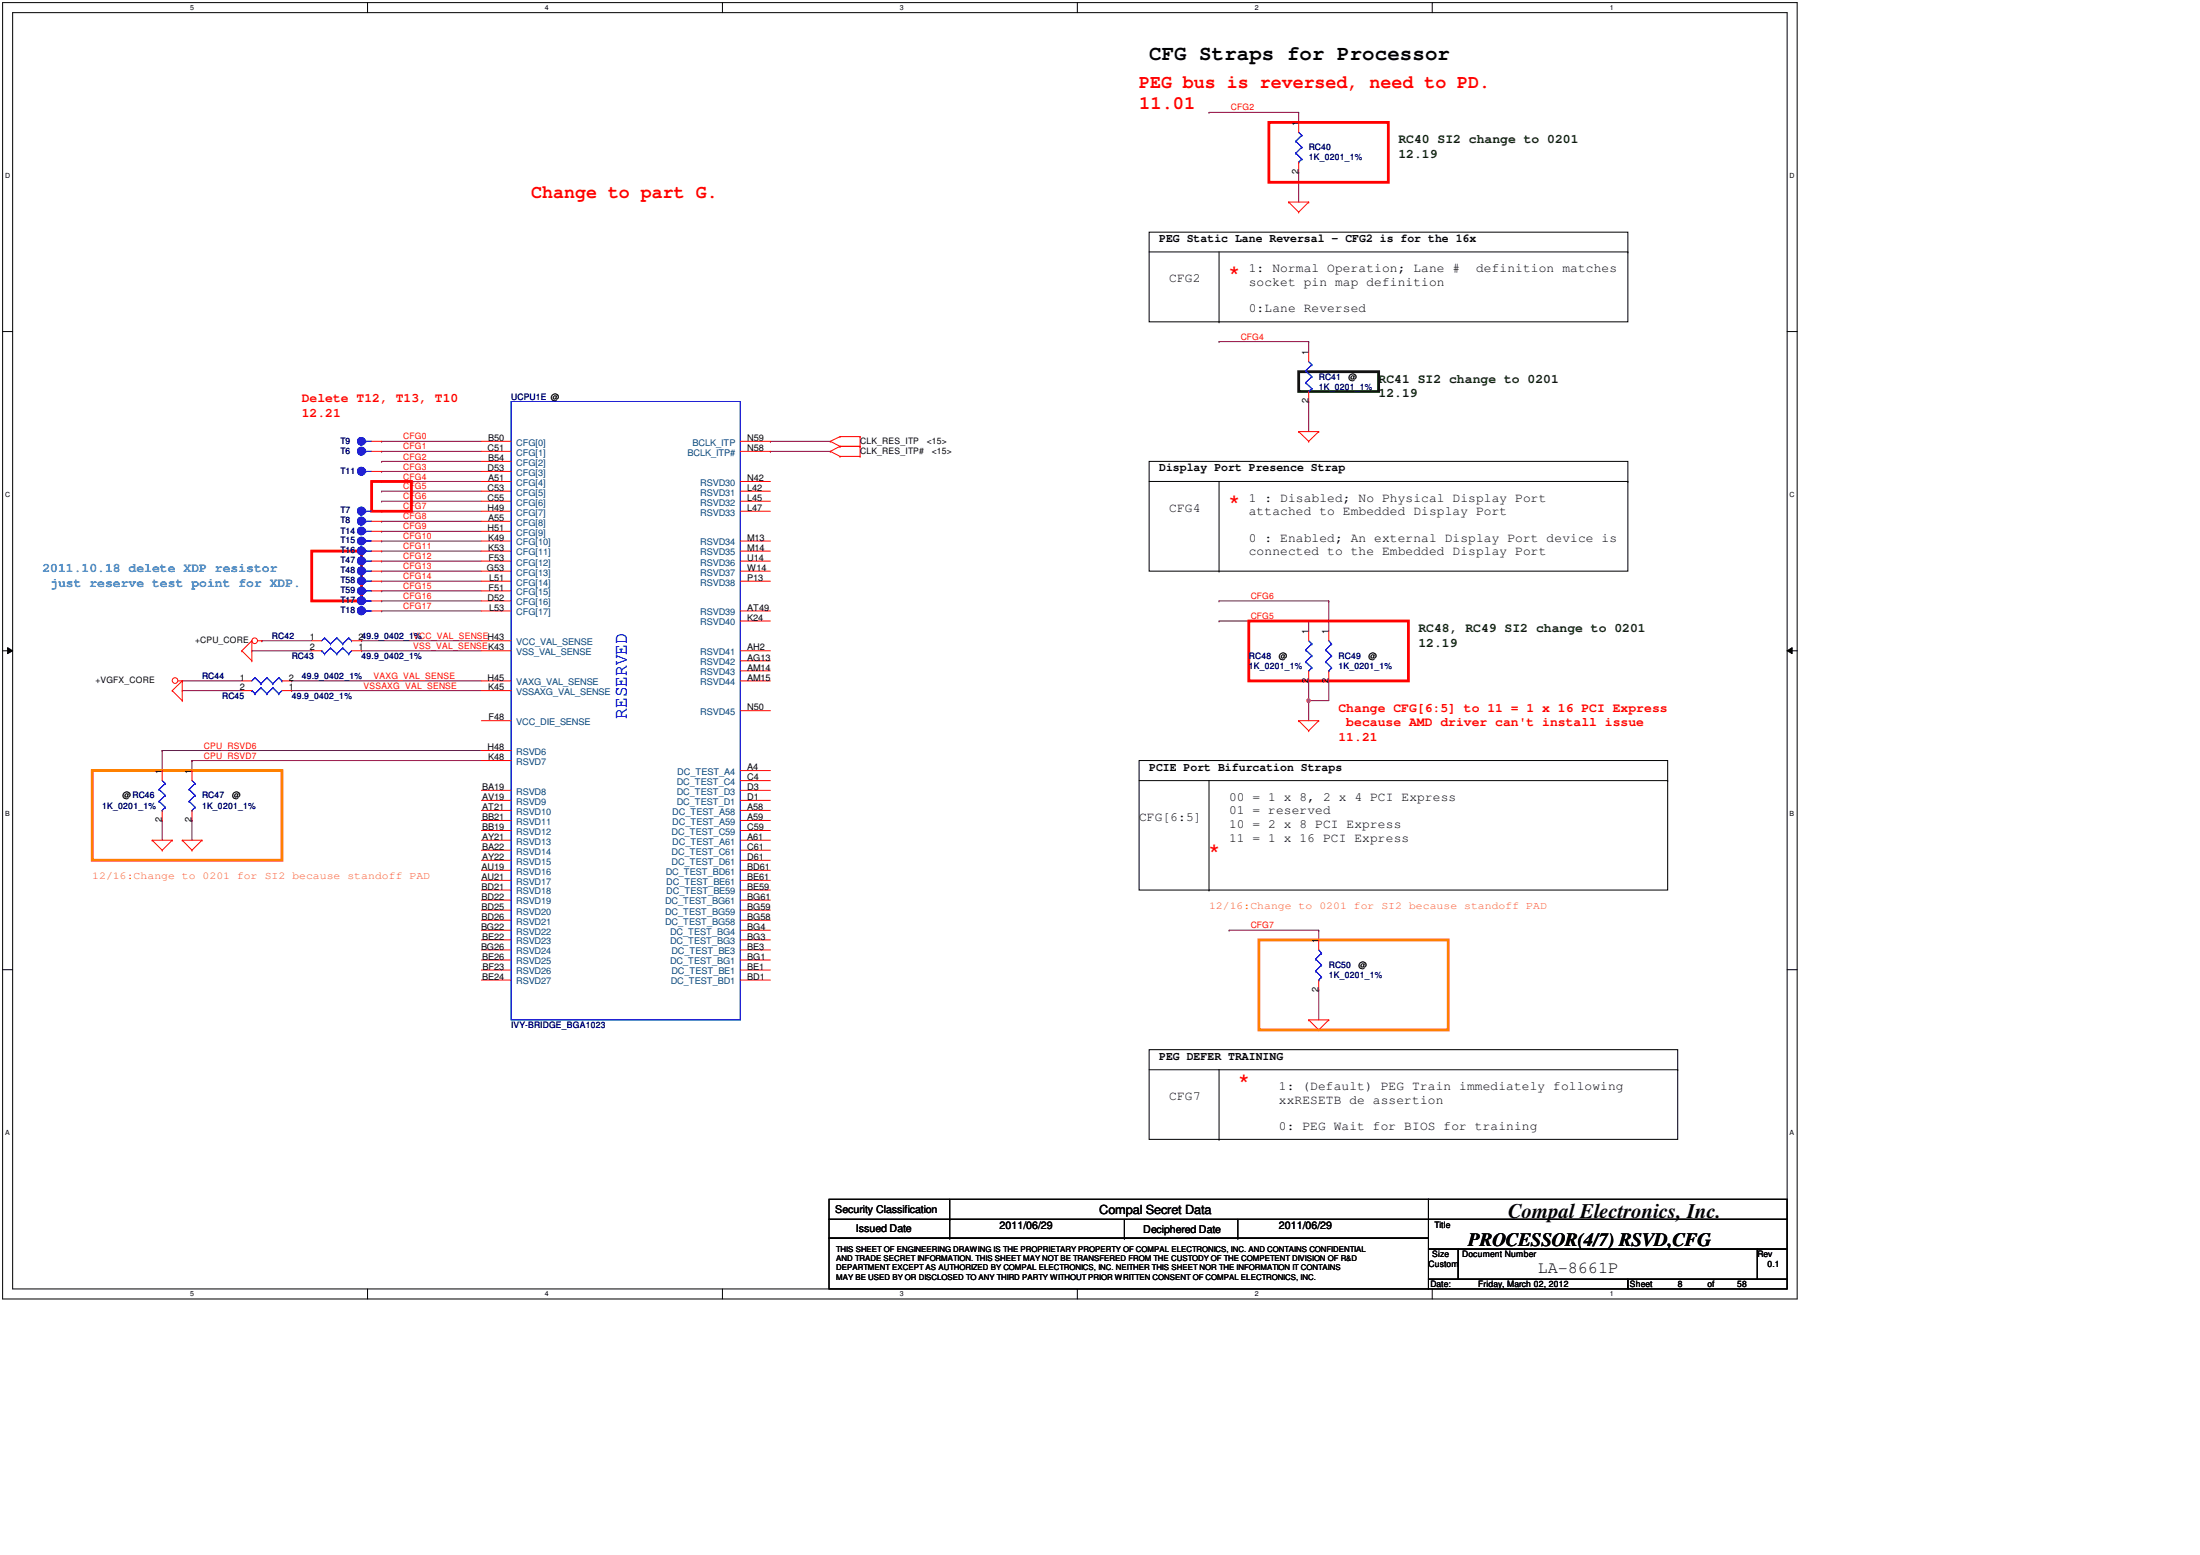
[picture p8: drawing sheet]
<svg xmlns="http://www.w3.org/2000/svg" width="297mm" height="210mm" viewBox="0 0 297 210" stroke-linecap="round" stroke-linejoin="round" font-family="sans-serif">
<path d="M.4 .4h242.2v174.9h-242.2zM1.7 1.7h239.6v172.3h-239.6z" fill="none" stroke="#000" stroke-width=".14"/>
<g fill="#fff">
<path d="M25.7 .5h.5v1.1h-.5z"/>
<path d="M25.7 174.2h.5v1h-.5z"/>
</g>
<path d="M49.6 .4v1.3M49.6 174v1.3" fill="none" stroke="#000" stroke-width=".14"/>
<g fill="#fff">
<path d="M73.6 .5h.5v1.1h-.5z"/>
<path d="M73.6 174.2h.5v1h-.5z"/>
</g>
<path d="M97.5 .4v1.3M97.5 174v1.3" fill="none" stroke="#000" stroke-width=".14"/>
<g fill="#fff">
<path d="M121.5 .5h.5v1.1h-.5z"/>
<path d="M121.5 174.2h.5v1h-.5z"/>
</g>
<path d="M145.5 .4v1.3M145.5 174v1.3" fill="none" stroke="#000" stroke-width=".14"/>
<g fill="#fff">
<path d="M169.4 .5h.5v1.1h-.5z"/>
<path d="M169.4 174.2h.5v1h-.5z"/>
</g>
<path d="M193.4 .4v1.3M193.4 174v1.3" fill="none" stroke="#000" stroke-width=".14"/>
<g fill="#fff">
<path d="M217.3 .5h.5v1.1h-.5z"/>
<path d="M217.3 174.2h.5v1h-.5z"/>
<path d="M.7 23.2h.7v1.1h-.7z"/>
<path d="M241.6 23.2h.7v1.1h-.7z"/>
<path d="M.7 66.3h.7v1h-.7z"/>
<path d="M241.6 66.3h.7v1h-.7z"/>
</g>
<path d="M.4 44.8h1.3M241.3 44.8h1.3" fill="none" stroke="#000" stroke-width=".14"/>
<g fill="#fff">
<path d="M.7 109.4h.6v1h-.6z"/>
<path d="M241.6 109.4h.7v1h-.7z"/>
</g>
<path d="M.4 87.8h1.3M1 87.4l.7 .4-.7 .4zM241.3 87.8l.7-.4v.8zM241.3 87.8h1.3" fill="none" stroke="#000" stroke-width=".14"/>
<path d="M1 87.4l.7 .4-.7 .4zM241.3 87.8l.7-.4v.8z" fill="#000"/>
<g fill="#fff">
<path d="M.7 152.4h.6v1.1h-.6z"/>
<path d="M241.6 152.4h.7v1.1h-.7z"/>
</g>
<path d="M.4 130.9h1.3M241.3 130.9h1.3" fill="none" stroke="#000" stroke-width=".14"/>
<g fill="none" stroke="#800040" stroke-width=".14">
<path d="M164.6 46.1h.1M164.6 46.1h12.1M176.7 46.1h.1M176.7 54.2h.1M176.7 46.1v1.4M176.7 54.2v4.1M164.6 81.1h.1M164.6 81.1h14.8M176.7 91.9h.1M176.7 94.6h.1M176.7 91.9v5.4M179.4 81.1h.1"/>
<path d="M179.4 91.9h.1M179.4 81.1v4.1M179.4 91.9v2.7h-2.7"/>
</g>
<path d="M176.5 94.4l.2-.1 .2 .1-.1 .4h-.1h-.2z" fill-rule="evenodd" fill="#f0f"/>
<path d="M176.5 94.4l.2-.1 .2 .1-.1 .4h-.1h-.2z" fill="none" stroke="#f0f" stroke-width=".14"/>
<g fill="none" stroke="#800040" stroke-width=".14">
<path d="M163.2 15.2h.1M163.2 15.2h12.1M175.3 15.2h.1M175.3 15.2v1.3M175.3 23.3h.1M175.3 23.3v4M51.5 59.6h.1M51.5 59.6h13.5M104 59.6h.1M104 59.6h8.1M51.5 73h.1M51.5 74.4h.1"/>
<path d="M51.5 77.1h.1M51.5 78.5h.1M51.5 79.8h.1M51.5 75.7h.1M51.5 60.9h.1M51.5 62.3h.1M51.5 63.6h.1M51.5 65h.1M51.5 66.3h.1M51.5 67.7h.1M51.5 69h.1M51.5 70.4h.1"/>
<path d="M51.5 71.7h.1M51.5 73h13.5M51.5 74.4h13.5M51.5 77.1h13.5M51.5 78.5h13.5M51.5 79.8h13.5M51.5 75.7h13.5M51.5 60.9h13.5M51.5 62.3h13.5M51.5 63.6h13.5M51.5 65h13.5M51.5 66.3h13.5"/>
<path d="M51.5 67.7h13.5M51.5 69h13.5M51.5 70.4h13.5M51.5 71.7h13.5M104 60.9h.1M104 60.9h8.1M24.6 91.9h.1M24.6 93.2h.1M24.6 91.9h8.1M24.6 93.2h8.1M34 87.8h.1M34 87.8h8.1"/>
<path d="M35.4 86.5h.1M35.4 86.5h6.7M39.4 91.9h.1M39.4 93.2h.1M39.4 91.9h25.6M39.4 93.2h25.6M48.8 87.8h.1M48.8 86.5h.1M48.8 87.8h16.2M48.8 86.5h16.2M51.5 81.1h.1M51.5 82.5h.1"/>
<path d="M51.5 81.1h13.5M51.5 82.5h13.5M164.6 83.8h.1M164.6 83.8h12.1M176.7 83.8h.1M176.7 83.8v1.4M21.9 101.3h.1M21.9 110.7h.1M21.9 101.3h43.1M21.9 101.3v2.7M21.9 110.7v2.7M25.9 102.7h.1"/>
<path d="M25.9 110.7h.1M25.9 102.7h39.1M25.9 102.7v1.3M25.9 110.7v2.7M165.9 125.6h.1M165.9 125.6h12.2M178.1 133.6h.1M178.1 125.6h.1M178.1 125.6v1.3M178.1 133.6v4.1"/>
</g>
<g fill="none" stroke="#f00" stroke-width=".14">
<path d="M174 27.3h.1M174 27.3h2.7M174 27.3l1.3 1.3M175.3 28.6h.1M176.7 27.3h.1M176.7 27.3l-1.4 1.3M112.1 59.6h.1M112.1 59.6l1.3 .6M113.4 58.9h.1M113.4 58.9l-1.3 .7M113.4 58.9h2.7M116.1 58.9h.1"/>
<path d="M116.1 58.9v2.7M175.3 58.3h.1M175.3 58.3h2.8M175.3 58.3l1.4 1.3M176.7 59.6h.1M178.1 58.3h.1M178.1 58.3l-1.4 1.3M112.1 60.9h.1M112.1 60.9l1.3 .7M113.4 61.6h.1M113.4 60.2h.1M113.4 61.6h2.7"/>
<path d="M113.4 60.2l-1.3 .7M113.4 60.2h2.7M116.1 60.2h.1M116.1 61.6h.1M23.3 93.2h.1M23.3 93.2l1.3 1.4M24.1 91.9h.5M24.6 91.9h.1M24.6 94.6h.1M24.6 91.9v2.7M24.6 91.9l-1.3 1.3M32.7 87.8h.1"/>
<path d="M32.7 87.8l1.3 1.4M34 89.2h.1M34 86.5h.1M34 86.5v2.7M34 86.5l-1.3 1.3M34.8 86.5h.6M35.4 86.5h.1M175.3 97.3h.1M175.3 97.3h2.8M175.3 97.3l1.4 1.3M176.7 98.6h.1M178.1 97.3h.1"/>
<path d="M178.1 97.3l-1.4 1.3M20.5 113.4h.1M20.5 113.4h2.8M20.5 113.4l1.4 1.4M21.9 114.8h.1M23.3 113.4h.1M23.3 113.4l-1.4 1.4M24.6 113.4h.1M24.6 113.4h2.7M24.6 113.4l1.3 1.4M25.9 114.8h.1M27.3 113.4h.1"/>
<path d="M27.3 113.4l-1.4 1.4M176.7 137.7h.1M176.7 137.7h2.7M176.7 137.7l1.4 1.3M178.1 139h.1M179.4 137.7h.1M179.4 137.7l-1.3 1.3"/>
<circle cx="23.6" cy="91.9" r=".38"/>
<circle cx="34.4" cy="86.5" r=".38"/>
</g>
<g fill="none" stroke="#000" stroke-width=".14">
<path d="M155.2 31.3h64.6v12.1h-64.6zM155.2 34h64.6M164.6 34v9.4M219.8 34h.1M164.6 43.4h.1M155.2 62.3h64.6v14.8h-64.6zM155.2 65h64.6M164.6 77.1h.1M164.6 65v12.1M219.8 65h.1M153.8 102.7h71.4v17.4h-71.4zM153.8 105.4h71.4"/>
<path d="M163.2 105.4v14.7M225.2 105.4h.1M163.2 120.1h.1M155.2 141.7h71.3v12.1h-71.3zM155.2 144.4h71.3M164.6 153.8h.1M164.6 144.4v9.4M226.5 144.4h.1M111.9 161.9h81v2.7h-81zM111.9 164.6h81v2.5h-81zM111.9 167.1h81v6.9h-81zM128.2 164.6h.1"/>
<path d="M128.2 167.1h.1M128.2 161.9v5.2M151.8 167.1h.1M151.8 164.6v2.5M167.1 167.1h.1M167.1 164.6v2.5M192.9 161.9h48.4v2.7h-48.4zM192.9 164.6h48.4v4h-48.4zM192.9 168.6h4v4.1h-4zM192.9 172.7h26.9v1.3h-26.9zM196.9 168.6h40.4v4.1h-40.4zM219.8 172.7h21.5v1.3h-21.5z"/>
<path d="M237.3 168.6h4v4.1h-4z"/>
</g>
<path d="M171.3 16.5h16.2v8.1h-16.2zM42.1 74.4h6.7v6.7h-6.7zM50.2 65h5.4v4h-5.4zM168.6 83.8h21.6v8.1h-21.6z" fill="none" stroke="#f00" stroke-width=".38"/>
<path d="M12.5 104h25.6v12.1h-25.6zM170 126.9h25.5v12.1h-25.5z" fill="none" stroke="#ff8000" stroke-width=".38"/>
<path d="M175.3 50.2h10.8v2.6h-10.8z" fill="none" stroke="#004000" stroke-width=".38"/>
<circle cx="48.8" cy="78.4" r=".52" fill="#00f"/>
<g fill="none" stroke="#00f" stroke-width=".14">
<path d="M49.4 78.5h.1M49.4 78.5h.8"/>
<circle cx="48.8" cy="78.4" r=".52"/>
</g>
<circle cx="48.8" cy="78.4" r=".52" fill="#00f"/>
<g fill="none" stroke="#00f" stroke-width=".14">
<path d="M49.4 78.5h.1M49.4 78.5h.8M43.8 86.1h.1M43.8 86.1l-.4 .4M43.8 86.1l.8 .8M44.6 86.9h.1M45.5 86.1h.1M45.5 86.1l-.9 .8M45.5 86.1l.8 .8M46.3 86.9h.1M47.1 86.1h.1M47.1 86.1l-.8 .8"/>
<path d="M47.1 86.1l.4 .4M47.5 86.5h.1"/>
<circle cx="48.8" cy="78.4" r=".52"/>
</g>
<path d="M50.2 78.5h1.3M42.1 86.5h1.3M47.5 86.5h1.3" fill="none" stroke="#f00" stroke-width=".14"/>
<circle cx="48.8" cy="63.6" r=".54" fill="#00f"/>
<g fill="none" stroke="#00f" stroke-width=".14">
<path d="M49.4 63.6h.1M49.4 63.6h.8"/>
<circle cx="48.8" cy="63.6" r=".54"/>
</g>
<circle cx="48.8" cy="63.6" r=".54" fill="#00f"/>
<g fill="none" stroke="#00f" stroke-width=".14">
<path d="M49.4 63.6h.1M49.4 63.6h.8"/>
<circle cx="48.8" cy="63.6" r=".54"/>
</g>
<path d="M50.2 63.6h1.3" fill="none" stroke="#f00" stroke-width=".14"/>
<circle cx="48.8" cy="71.7" r=".52" fill="#00f"/>
<g fill="none" stroke="#00f" stroke-width=".14">
<path d="M49.4 71.7h.1M49.4 71.7h.8"/>
<circle cx="48.8" cy="71.7" r=".52"/>
</g>
<circle cx="48.8" cy="71.7" r=".52" fill="#00f"/>
<g fill="none" stroke="#00f" stroke-width=".14">
<path d="M175 19.1h.1M175 19.1l.8 .8M175.3 17.9l.5 .4M175.8 18.3h.1M175.8 19.9h.1M175.8 18.3l-.8 .8M175.8 19.9l-.8 .8M175 20.7h.1M175 20.7l.8 .8M175.3 21.9h.1M175.8 21.5h.1M175.8 21.5l-.5 .4"/>
<path d="M49.4 71.7h.1M49.4 71.7h.8M34.4 91.5h.1M34.4 91.5l-.4 .4M34.4 91.5l.8 .8M35.2 92.3h.1M36 91.5h.1M36 91.5l-.8 .8M36 91.5l.8 .8M36.8 92.3h.1M37.6 91.5h.1M37.6 91.5l-.8 .8"/>
<path d="M37.6 91.5l.5 .4M38.1 91.9h.1M179 87.7h.1M179 89.3h.1M179 87.7l.8 .8M179 89.3l.8 .8M179.4 90.6h.1M179.4 86.5l.4 .4M179.8 86.9h.1M179.8 88.5h.1M179.8 90.1h.1M179.8 86.9l-.8 .8"/>
<path d="M179.8 88.5l-.8 .8M179.8 90.1l-.4 .5"/>
<circle cx="48.8" cy="71.7" r=".52"/>
</g>
<path d="M175.3 16.5v1.4M175.3 21.9v1.4M50.2 71.7h1.3M32.7 91.9h1.3M38.1 91.9h1.3M179.4 85.2v1.3M179.4 90.6v1.3" fill="none" stroke="#f00" stroke-width=".14"/>
<circle cx="48.8" cy="73" r=".52" fill="#00f"/>
<g fill="none" stroke="#00f" stroke-width=".14">
<path d="M49.4 73h.1M49.4 73h.8"/>
<circle cx="48.8" cy="73" r=".52"/>
</g>
<circle cx="48.8" cy="73" r=".52" fill="#00f"/>
<g fill="none" stroke="#00f" stroke-width=".14">
<path d="M49.4 73h.1M49.4 73h.8"/>
<circle cx="48.8" cy="73" r=".52"/>
</g>
<path d="M50.2 73h1.3" fill="none" stroke="#f00" stroke-width=".14"/>
<circle cx="48.8" cy="77.1" r=".54" fill="#00f"/>
<g fill="none" stroke="#00f" stroke-width=".14">
<path d="M49.4 77.1h.1M49.4 77.1h.8"/>
<circle cx="48.8" cy="77.1" r=".54"/>
</g>
<circle cx="48.8" cy="77.1" r=".54" fill="#00f"/>
<g fill="none" stroke="#00f" stroke-width=".14">
<path d="M49.4 77.1h.1M49.4 77.1h.8M43.4 87.8h.1M43.4 87.8l.4 .5M43.8 88.3h.1M44.6 87.5h.1M44.6 87.5l.9 .8M44.6 87.5l-.8 .8M45.5 88.3h.1M46.3 87.5h.1M46.3 87.5l.8 .8M46.3 87.5l-.8 .8"/>
<path d="M47.1 88.3h.1M47.5 87.8l-.4 .5M176.3 87.7h.1M176.3 89.3h.1M176.3 87.7l.8 .8M176.3 89.3l.8 .8M176.7 90.6h.1M176.7 86.5l.4 .4M177.1 86.9h.1M177.1 88.5h.1M177.1 90.1h.1M177.1 86.9l-.8 .8"/>
<path d="M177.1 88.5l-.8 .8M177.1 90.1l-.4 .5"/>
<circle cx="48.8" cy="77.1" r=".54"/>
</g>
<path d="M50.2 77.1h1.3M42.1 87.8h1.3M47.5 87.8h1.3M176.7 85.2v1.3M176.7 90.6v1.3" fill="none" stroke="#f00" stroke-width=".14"/>
<circle cx="48.8" cy="70.3" r=".54" fill="#00f"/>
<g fill="none" stroke="#00f" stroke-width=".14">
<path d="M49.4 70.4h.1M49.4 70.4h.8"/>
<circle cx="48.8" cy="70.3" r=".54"/>
</g>
<circle cx="48.8" cy="70.3" r=".54" fill="#00f"/>
<g fill="none" stroke="#00f" stroke-width=".14">
<path d="M69 54.2h31v83.5h-31zM49.4 70.4h.1M49.4 70.4h.8M177.6 129.5h.1M177.6 131.1h.1M177.6 129.5l.8 .8M177.6 131.1l.8 .8M178.1 132.3h.1M178.1 128.2l.3 .5M178.4 128.7h.1M178.4 130.3h.1M178.4 131.9h.1"/>
<path d="M178.4 128.7l-.8 .8M178.4 130.3l-.8 .8M178.4 131.9l-.3 .4"/>
<circle cx="48.8" cy="70.3" r=".54"/>
</g>
<g fill="none" stroke="#f00" stroke-width=".14">
<path d="M65 59.6h4M100 59.6h4M50.2 70.4h1.3M65 70.4h4M65 60.9h4M65 62.3h4M65 63.6h4M65 65h4M65 66.3h4M65 67.7h4M65 69h4M65 71.7h4"/>
<path d="M65 73h4M65 74.4h4M65 75.7h4M65 77.1h4M65 78.5h4M65 79.8h4M100 60.9h4M100 65h4M100 66.3h4M100 67.7h4M100 69h4M100 73h4"/>
<path d="M100 74.4h4M100 75.7h4M100 77.1h4M100 78.5h4M65 81.1h4M65 82.5h4M65 86.5h4M65 87.8h4M65 91.9h4M65 93.2h4M65 97.3h4M100 82.5h4"/>
<path d="M100 87.8h4M100 91.9h4M100 89.2h4M100 90.6h4M100 95.9h4M100 83.8h4M65 109.4h4M65 110.7h4M65 113.4h4M65 117.5h4M65 118.8h4M65 112.1h4"/>
<path d="M65 114.8h4M65 108h4M65 106.7h4M65 116.1h4M65 101.3h4M65 102.7h4M100 104h4M100 109.4h4M100 110.7h4M100 113.4h4M100 117.5h4M100 118.8h4"/>
<path d="M100 105.4h4M100 112.1h4M100 114.8h4M100 108h4M100 106.7h4M100 116.1h4M65 132.3h4M65 130.9h4M65 128.2h4M65 120.1h4M65 129.6h4M65 126.9h4"/>
<path d="M65 125.6h4M65 124.2h4M65 122.9h4M65 121.5h4M100 132.3h4M100 130.9h4M100 128.2h4M100 120.1h4M100 129.6h4M100 126.9h4M100 125.6h4M100 124.2h4"/>
<path d="M100 122.9h4M100 121.5h4M178.1 126.9v1.3M178.1 132.3v1.3"/>
</g>
<circle cx="48.8" cy="79.8" r=".52" fill="#00f"/>
<g fill="none" stroke="#00f" stroke-width=".14">
<path d="M49.4 79.8h.1M49.4 79.8h.8"/>
<circle cx="48.8" cy="79.8" r=".52"/>
</g>
<circle cx="48.8" cy="79.8" r=".52" fill="#00f"/>
<g fill="none" stroke="#00f" stroke-width=".14">
<path d="M49.4 79.8h.1M49.4 79.8h.8M34 93.2h.1M34 93.2l.4 .4M34.4 93.6h.1M35.2 92.8h.1M35.2 92.8l.8 .8M35.2 92.8l-.8 .8M36 93.6h.1M36.8 92.8h.1M36.8 92.8l.8 .8M36.8 92.8l-.8 .8"/>
<path d="M37.6 93.6h.1M38.1 93.2l-.5 .4"/>
<circle cx="48.8" cy="79.8" r=".52"/>
</g>
<path d="M50.2 79.8h1.3M32.7 93.2h1.3M38.1 93.2h1.3" fill="none" stroke="#f00" stroke-width=".14"/>
<circle cx="48.8" cy="74.4" r=".54" fill="#00f"/>
<g fill="none" stroke="#00f" stroke-width=".14">
<path d="M49.4 74.4h.1M49.4 74.4h.8"/>
<circle cx="48.8" cy="74.4" r=".54"/>
</g>
<circle cx="48.8" cy="74.4" r=".54" fill="#00f"/>
<g fill="none" stroke="#00f" stroke-width=".14">
<path d="M49.4 74.4h.1M49.4 74.4h.8"/>
<circle cx="48.8" cy="74.4" r=".54"/>
</g>
<path d="M50.2 74.4h1.3" fill="none" stroke="#f00" stroke-width=".14"/>
<circle cx="48.8" cy="59.6" r=".52" fill="#00f"/>
<g fill="none" stroke="#00f" stroke-width=".14">
<path d="M49.4 59.6h.1M49.4 59.6h.8"/>
<circle cx="48.8" cy="59.6" r=".52"/>
</g>
<circle cx="48.8" cy="59.6" r=".52" fill="#00f"/>
<g fill="none" stroke="#00f" stroke-width=".14">
<path d="M49.4 59.6h.1M49.4 59.6h.8M25.5 106.6h.1M25.5 108.2h.1M25.5 106.6l.8 .8M25.5 108.2l.8 .8M25.9 109.4h.1M25.9 105.4l.4 .4M26.3 105.8h.1M26.3 107.4h.1M26.3 109h.1M26.3 105.8l-.8 .8"/>
<path d="M26.3 107.4l-.8 .8M26.3 109l-.4 .4"/>
<circle cx="48.8" cy="59.6" r=".52"/>
</g>
<path d="M50.2 59.6h1.3M25.9 104v1.4M25.9 109.4v1.3" fill="none" stroke="#f00" stroke-width=".14"/>
<circle cx="48.8" cy="60.9" r=".54" fill="#00f"/>
<g fill="none" stroke="#00f" stroke-width=".14">
<path d="M49.4 60.9h.1M49.4 60.9h.8"/>
<circle cx="48.8" cy="60.9" r=".54"/>
</g>
<circle cx="48.8" cy="60.9" r=".54" fill="#00f"/>
<g fill="none" stroke="#00f" stroke-width=".14">
<path d="M49.4 60.9h.1M49.4 60.9h.8"/>
<circle cx="48.8" cy="60.9" r=".54"/>
</g>
<path d="M50.2 60.9h1.3" fill="none" stroke="#f00" stroke-width=".14"/>
<circle cx="48.8" cy="75.7" r=".54" fill="#00f"/>
<g fill="none" stroke="#00f" stroke-width=".14">
<path d="M49.4 75.7h.1M49.4 75.7h.8"/>
<circle cx="48.8" cy="75.7" r=".54"/>
</g>
<circle cx="48.8" cy="75.7" r=".54" fill="#00f"/>
<g fill="none" stroke="#00f" stroke-width=".14">
<path d="M49.4 75.7h.1M49.4 75.7h.8"/>
<circle cx="48.8" cy="75.7" r=".54"/>
</g>
<path d="M50.2 75.7h1.3" fill="none" stroke="#f00" stroke-width=".14"/>
<circle cx="48.8" cy="81.1" r=".54" fill="#00f"/>
<g fill="none" stroke="#00f" stroke-width=".14">
<path d="M49.4 81.1h.1M49.4 81.1h.8"/>
<circle cx="48.8" cy="81.1" r=".54"/>
</g>
<circle cx="48.8" cy="81.1" r=".54" fill="#00f"/>
<g fill="none" stroke="#00f" stroke-width=".14">
<path d="M176.3 50h.1M176.3 51.7h.1M176.3 50l.8 .9M176.3 51.7l.8 .8M176.7 52.8h.1M176.7 48.8l.4 .4M177.1 49.2h.1M177.1 50.9h.1M177.1 52.5h.1M177.1 49.2l-.8 .8M177.1 50.9l-.8 .8M177.1 52.5l-.4 .3"/>
<path d="M49.4 81.1h.1M49.4 81.1h.8M21.5 106.6h.1M21.5 108.2h.1M21.5 106.6l.8 .8M21.5 108.2l.8 .8M21.9 109.4h.1M21.9 105.4l.4 .4M22.3 105.8h.1M22.3 107.4h.1M22.3 109h.1M22.3 105.8l-.8 .8"/>
<path d="M22.3 107.4l-.8 .8M22.3 109l-.4 .4"/>
<circle cx="48.8" cy="81.1" r=".54"/>
</g>
<path d="M176.7 47.5v1.3M176.7 52.8v1.4M50.2 81.1h1.3M21.9 104v1.4M21.9 109.4v1.3" fill="none" stroke="#f00" stroke-width=".14"/>
<circle cx="48.8" cy="69" r=".54" fill="#00f"/>
<g fill="none" stroke="#00f" stroke-width=".14">
<path d="M49.4 69h.1M49.4 69h.8"/>
<circle cx="48.8" cy="69" r=".54"/>
</g>
<circle cx="48.8" cy="69" r=".54" fill="#00f"/>
<g fill="none" stroke="#00f" stroke-width=".14">
<path d="M49.4 69h.1M49.4 69h.8"/>
<circle cx="48.8" cy="69" r=".54"/>
</g>
<path d="M50.2 69h1.3" fill="none" stroke="#f00" stroke-width=".14"/>
<circle cx="48.8" cy="82.4" r=".54" fill="#00f"/>
<g fill="none" stroke="#00f" stroke-width=".14">
<path d="M49.4 82.5h.1M49.4 82.5h.8"/>
<circle cx="48.8" cy="82.4" r=".54"/>
</g>
<circle cx="48.8" cy="82.4" r=".54" fill="#00f"/>
<g fill="none" stroke="#00f" stroke-width=".14">
<path d="M49.4 82.5h.1M49.4 82.5h.8"/>
<circle cx="48.8" cy="82.4" r=".54"/>
</g>
<path d="M50.2 82.5h1.3" fill="none" stroke="#f00" stroke-width=".14"/>
<path d="M176.5 94.4l.2-.1 .2 .1-.1 .4h-.1h-.2z" fill-rule="evenodd" fill="#f0f"/>
<path d="M176.5 94.4l.2-.1 .2 .1-.1 .4h-.1h-.2z" fill="none" stroke="#f0f" stroke-width=".14"/>
<g font-size="3.6" fill="#f00">
<text x="165.9" y="38.6">*</text>
<text x="165.9" y="69.6">*</text>
<text x="163.2" y="116.7">*</text>
<text x="167.3" y="147.7">*</text>
</g>
<g font-size="2.8">
<text x="155.2" y="8.1">CFG Straps for Processor</text>
<text x="203.6" y="164.4">Compal Electronics, Inc.</text>
</g>
<g font-size="2.5" fill="#f00">
<text x="153.8" y="11.9">PEG bus is reversed, need to PD.</text>
<text x="153.8" y="14.7">11.01</text>
<text x="71.7" y="26.7">Change to part G.</text>
</g>
<text font-size="2.5" fill="#00f" x="84.6" y="97" transform="rotate(-90 84.6 97)">RESERVED</text>
<text font-size="2.5" x="198.2" y="168.2">PROCESSOR(4/7) RSVD,CFG</text>
<text font-size="2.3" x="207.6" y="171.8">LA-8661P</text>
<g font-size="1.7" fill="#004000">
<text x="188.8" y="19.4">RC40 SI2 change to 0201</text>
<text x="188.8" y="21.3">12.19</text>
<text x="186.1" y="51.7">RC41 SI2 change to 0201</text>
<text x="186.1" y="53.6">12.19</text>
<text x="191.5" y="85.3">RC48, RC49 SI2 change to 0201</text>
<text x="191.5" y="87.3">12.19</text>
</g>
<g font-size="1.7">
<text x="157.9" y="38.1">CFG2</text>
<text x="168.6" y="36.8">1: Normal Operation; Lane #</text>
<text x="168.6" y="38.6">socket pin map definition</text>
<text x="199.3" y="36.8">definition matches</text>
<text x="168.6" y="42.1">0:Lane Reversed</text>
<text x="157.9" y="69.1">CFG4</text>
<text x="168.6" y="67.7">1 : Disabled; No Physical Display Port</text>
<text x="168.6" y="69.6">attached to Embedded Display Port</text>
<text x="168.6" y="73.1">0 : Enabled; An external Display Port device is</text>
<text x="168.6" y="75">connected to the Embedded Display Port</text>
<text x="153.8" y="110.8">CFG[6:5]</text>
<text x="165.9" y="108.1">00 = 1 x 8, 2 x 4 PCI Express</text>
<text x="165.9" y="109.9">01 = reserved</text>
<text x="165.9" y="111.8">10 = 2 x 8 PCI Express</text>
<text x="165.9" y="113.7">11 = 1 x 16 PCI Express</text>
<text x="157.9" y="148.5">CFG7</text>
<text x="172.7" y="147.2">1: (Default) PEG Train immediately following</text>
<text x="172.7" y="149">xxRESETB de assertion</text>
<text x="172.7" y="152.5">0: PEG Wait for BIOS for training</text>
<text x="148.4" y="163.8">Compal Secret Data</text>
</g>
<g font-size="1.7" fill="#f00">
<text x="40.7" y="54.3">Delete T12, T13, T10</text>
<text x="40.7" y="56.3">12.21</text>
<text x="180.7" y="96.1">Change CFG[6:5] to 11 = 1 x 16 PCI Express</text>
<text x="180.7" y="100">11.21</text>
<text x="181.8" y="98">because AMD driver can't install issue</text>
</g>
<g font-size="1.7" fill="#0080ff">
<text x="5.7" y="77.2">2011.10.18 delete XDP resistor</text>
<text x="6.8" y="79.2">just reserve test point for XDP.</text>
</g>
<g font-size="1.6">
<text x="156.5" y="32.7">PEG Static Lane Reversal - CFG2 is for the 16x</text>
<text x="156.5" y="63.6">Display Port Presence Strap</text>
<text x="155.2" y="104">PCIE Port Bifurcation Straps</text>
<text x="156.5" y="143">PEG DEFER TRAINING</text>
</g>
<g font-size="1.4" fill="#ff8000">
<text x="12.5" y="118.7">12/16:Change to 0201 for SI2 because standoff PAD</text>
<text x="163.2" y="122.7">12/16:Change to 0201 for SI2 because standoff PAD</text>
</g>
<g font-size="1.4">
<text x="112.8" y="163.8">Security Classification</text>
<text x="115.6" y="166.3">Issued Date</text>
<text x="135" y="165.9">2011/06/29</text>
<text x="154.3" y="166.5">Deciphered Date</text>
<text x="172.7" y="165.9">2011/06/29</text>
</g>
<g font-size="1.2" fill="#f00">
<text x="166.2" y="14.9">CFG2</text>
<text x="167.5" y="45.9">CFG4</text>
<text x="54.5" y="59.3">CFG0</text>
<text x="54.5" y="60.7">CFG1</text>
<text x="54.5" y="62">CFG2</text>
<text x="54.5" y="63.4">CFG3</text>
<text x="54.5" y="64.7">CFG4</text>
<text x="54.5" y="66">CFG5</text>
<text x="54.5" y="67.4">CFG6</text>
<text x="54.5" y="68.8">CFG7</text>
<text x="54.5" y="70.1">CFG8</text>
<text x="54.5" y="71.5">CFG9</text>
<text x="54.5" y="72.8">CFG10</text>
<text x="54.5" y="74.1">CFG11</text>
<text x="54.5" y="76.8">CFG13</text>
<text x="54.5" y="75.5">CFG12</text>
<text x="54.5" y="78.2">CFG14</text>
<text x="54.5" y="79.5">CFG15</text>
<text x="54.5" y="80.9">CFG16</text>
<text x="54.5" y="82.2">CFG17</text>
<text x="168.9" y="80.9">CFG6</text>
<text x="168.9" y="83.6">CFG5</text>
<text x="55.8" y="87.6">VSS_VAL_SENSEK43</text>
<text x="55.8" y="86.2">VCC_VAL_SENSEH43</text>
<text x="49.1" y="93">VSSAXG_VAL_SENSE</text>
<text x="50.4" y="91.7">VAXG_VAL_SENSE</text>
<text x="27.5" y="101.1">CPU_RSVD6</text>
<text x="27.5" y="102.4">CPU_RSVD7</text>
<text x="168.9" y="125.3">CFG7</text>
</g>
<g font-size="1.2">
<text x="175.3" y="16.9" transform="rotate(-90 175.3 16.9)">1</text>
<text x="175.3" y="23.5" transform="rotate(-90 175.3 23.5)">2</text>
<text x="176.7" y="47.9" transform="rotate(-90 176.7 47.9)">1</text>
<text x="182.1" y="51.3">@</text>
<text x="65.9" y="59.5">B50</text>
<text x="100.9" y="59.5">N59</text>
<text x="116.1" y="59.9">CLK_RES_ITP</text>
<text x="125.1" y="59.9">&lt;15&gt;</text>
<text x="176.7" y="54.5" transform="rotate(-90 176.7 54.5)">2</text>
<text x="65.8" y="60.9">C51</text>
<text x="65.8" y="63.6">D53</text>
<text x="65.9" y="62.2">B54</text>
<text x="65.9" y="64.9">A51</text>
<text x="100.9" y="64.9">N42</text>
<text x="100.9" y="60.9">N58</text>
<text x="116.1" y="61.2">CLK_RES_ITP#</text>
<text x="125.8" y="61.2">&lt;15&gt;</text>
<text x="65.8" y="66.3">C53</text>
<text x="65.8" y="67.6">C55</text>
<text x="65.8" y="69">H49</text>
<text x="65.8" y="71.7">H51</text>
<text x="65.9" y="70.3">A55</text>
<text x="100.9" y="66.3">L42</text>
<text x="100.9" y="67.6">L45</text>
<text x="100.9" y="69">L47</text>
<text x="65.8" y="77.1">G53</text>
<text x="65.9" y="73">K49</text>
<text x="65.9" y="74.3">K53</text>
<text x="66" y="75.7">F53</text>
<text x="100.9" y="73">M13</text>
<text x="100.9" y="74.3">M14</text>
<text x="100.9" y="75.7">U14</text>
<text x="100.9" y="77.1">W14</text>
<text x="65.8" y="81.1">D52</text>
<text x="66" y="79.7">F51</text>
<text x="66" y="78.4">L51</text>
<text x="66" y="82.4">L53</text>
<text x="100.9" y="78.4">P13</text>
<text x="100.9" y="82.4">AT49</text>
<text x="100.9" y="83.8">K24</text>
<text x="26.3" y="86.8">+CPU_CORE</text>
<text x="41.8" y="86.5">1</text>
<text x="41.8" y="87.8">2</text>
<text x="48.4" y="86.5">249.9_0402_1%</text>
<text x="48.4" y="87.8">1</text>
<text x="100.9" y="87.8">AH2</text>
<text x="100.9" y="89.2">AG13</text>
<text x="172.7" y="88.9">@</text>
<text x="176.7" y="85.6" transform="rotate(-90 176.7 85.6)">1</text>
<text x="179.4" y="85.6" transform="rotate(-90 179.4 85.6)">1</text>
<text x="184.8" y="88.9">@</text>
<text x="12.9" y="92.2">+VGFX_CORE</text>
<text x="32.4" y="91.9">1</text>
<text x="32.4" y="93.2">2</text>
<text x="39" y="91.9">2</text>
<text x="39" y="93.2">1</text>
<text x="65.8" y="91.9">H45</text>
<text x="65.9" y="93.2">K45</text>
<text x="100.9" y="90.5">AM14</text>
<text x="100.9" y="91.9">AM15</text>
<text x="100.9" y="95.9">N50</text>
<text x="176.7" y="92.2" transform="rotate(-90 176.7 92.2)">2</text>
<text x="179.4" y="92.2" transform="rotate(-90 179.4 92.2)">2</text>
<text x="65.8" y="101.3">H48</text>
<text x="66" y="97.2">F48</text>
<text x="16.5" y="107.8">@RC46</text>
<text x="21.9" y="104.4" transform="rotate(-90 21.9 104.4)">1</text>
<text x="25.9" y="104.4" transform="rotate(-90 25.9 104.4)">1</text>
<text x="31.3" y="107.8">@</text>
<text x="65.1" y="106.6">BA19</text>
<text x="65.1" y="108">AV19</text>
<text x="65.9" y="102.6">K48</text>
<text x="100.9" y="104">A4</text>
<text x="100.9" y="105.3">C4</text>
<text x="100.9" y="108">D1</text>
<text x="100.9" y="106.6">D3</text>
<text x="21.9" y="111" transform="rotate(-90 21.9 111)">2</text>
<text x="25.9" y="111" transform="rotate(-90 25.9 111)">2</text>
<text x="65.1" y="109.4">AT21</text>
<text x="65.1" y="110.7">BB21</text>
<text x="65.1" y="112.1">BB19</text>
<text x="65.1" y="113.4">AY21</text>
<text x="100.9" y="109.4">A58</text>
<text x="100.9" y="110.7">A59</text>
<text x="100.9" y="113.4">A61</text>
<text x="100.9" y="112.1">C59</text>
<text x="65" y="117.4">AU19</text>
<text x="65" y="118.8">AU21</text>
<text x="65.1" y="114.7">BA22</text>
<text x="65.1" y="116.1">AY22</text>
<text x="100.9" y="117.4">BD61</text>
<text x="100.9" y="118.8">BE61</text>
<text x="100.9" y="114.7">C61</text>
<text x="100.9" y="116.1">D61</text>
<text x="64.9" y="125.5">BG22</text>
<text x="65" y="120.1">BD21</text>
<text x="65" y="121.5">BD22</text>
<text x="65" y="122.8">BD25</text>
<text x="65" y="124.2">BD26</text>
<text x="100.9" y="120.1">BE59</text>
<text x="100.9" y="125.5">BG4</text>
<text x="100.9" y="124.2">BG58</text>
<text x="100.9" y="122.8">BG59</text>
<text x="100.9" y="121.5">BG61</text>
<text x="64.9" y="128.2">BG26</text>
<text x="65.1" y="126.8">BE22</text>
<text x="65.1" y="129.5">BE26</text>
<text x="65.2" y="130.9">BF23</text>
<text x="100.9" y="130.9">BE1</text>
<text x="100.9" y="128.2">BE3</text>
<text x="100.9" y="129.5">BG1</text>
<text x="100.9" y="126.8">BG3</text>
<text x="178" y="127.3" transform="rotate(-90 178 127.3)">1</text>
<text x="183.4" y="130.7">@</text>
<text x="65.1" y="132.3">BE24</text>
<text x="100.9" y="132.3">BD1</text>
<text x="178" y="133.9" transform="rotate(-90 178 133.9)">2</text>
<text x="193.7" y="165.8">Title</text>
<text x="192.9" y="171.1">Custom</text>
<text x="193.1" y="173.8">Date:</text>
<text x="193.4" y="169.7">Size</text>
<text x="197.4" y="169.7">Document Number</text>
<text x="199.6" y="173.8">Friday, March 02, 2012</text>
<text x="220" y="173.8">Sheet</text>
<text x="226.5" y="173.8">8</text>
<text x="230.5" y="173.8">of</text>
<text x="234.6" y="173.8">58</text>
<text x="237.3" y="169.7">Rev</text>
<text x="238.6" y="171.1">0.1</text>
</g>
<g font-size="1.2" fill="#000080">
<text x="176.7" y="20.3">RC40</text>
<text x="176.7" y="21.6">1K_0201_1%</text>
<text x="69" y="53.9">UCPU1E @</text>
<text x="178.1" y="51.3">RC41</text>
<text x="178.1" y="52.6">1K_0201_1%</text>
<text x="46" y="59.9">T9</text>
<text x="46" y="63.9">T11</text>
<text x="46" y="61.2">T6</text>
<text x="46" y="70.7">T8</text>
<text x="46" y="69.3">T7</text>
<text x="46" y="72">T14</text>
<text x="46" y="73.3">T15</text>
<text x="46" y="77.4">T48</text>
<text x="46" y="74.7">T16</text>
<text x="46" y="76">T47</text>
<text x="46" y="78.7">T58</text>
<text x="46" y="80.1">T59</text>
<text x="46" y="81.4">T17</text>
<text x="46" y="82.8">T18</text>
<text x="36.7" y="86.3">RC42</text>
<text x="39.4" y="88.9">RC43</text>
<text x="48.8" y="88.9">49.9_0402_1%</text>
<text x="168.6" y="88.9">RC48</text>
<text x="180.7" y="88.9">RC49</text>
<text x="27.3" y="91.7">RC44</text>
<text x="30" y="94.3">RC45</text>
<text x="39.4" y="94.3">49.9_0402_1%</text>
<text x="40.7" y="91.7">49.9_0402_1%</text>
<text x="168.6" y="90.3">1K_0201_1%</text>
<text x="180.7" y="90.3">1K_0201_1%</text>
<text x="27.3" y="107.8">RC47</text>
<text x="13.8" y="109.1">1K_0201_1%</text>
<text x="27.3" y="109.1">1K_0201_1%</text>
<text x="179.4" y="130.7">RC50</text>
<text x="179.4" y="132">1K_0201_1%</text>
<text x="69" y="138.8">IVY-BRIDGE_BGA1023</text>
</g>
<g font-size="1.2" fill="#004080">
<text x="69.7" y="60.2">CFG[0]</text>
<text x="69.7" y="61.5">CFG[1]</text>
<text x="69.7" y="62.9">CFG[2]</text>
<text x="69.7" y="64.2">CFG[3]</text>
<text x="69.7" y="65.6">CFG[4]</text>
<text x="92.8" y="61.5">BCLK_ITP#</text>
<text x="93.5" y="60.2">BCLK_ITP</text>
<text x="94.5" y="65.6">RSVD30</text>
<text x="69.7" y="66.9">CFG[5]</text>
<text x="69.7" y="68.2">CFG[6]</text>
<text x="69.7" y="69.6">CFG[7]</text>
<text x="69.7" y="71">CFG[8]</text>
<text x="94.5" y="66.9">RSVD31</text>
<text x="94.5" y="68.2">RSVD32</text>
<text x="94.5" y="69.6">RSVD33</text>
<text x="69.7" y="72.3">CFG[9]</text>
<text x="69.7" y="73.6">CFG[10]</text>
<text x="69.7" y="75">CFG[11]</text>
<text x="69.7" y="76.3">CFG[12]</text>
<text x="69.7" y="77.7">CFG[13]</text>
<text x="94.5" y="73.6">RSVD34</text>
<text x="94.5" y="75">RSVD35</text>
<text x="94.5" y="76.3">RSVD36</text>
<text x="94.5" y="77.7">RSVD37</text>
<text x="69.7" y="79">CFG[14]</text>
<text x="69.7" y="80.4">CFG[15]</text>
<text x="69.7" y="81.7">CFG[16]</text>
<text x="69.7" y="83.1">CFG[17]</text>
<text x="94.5" y="79">RSVD38</text>
<text x="94.5" y="83.1">RSVD39</text>
<text x="69.7" y="87.1">VCC_VAL_SENSE</text>
<text x="69.7" y="88.4">VSS_VAL_SENSE</text>
<text x="94.5" y="88.4">RSVD41</text>
<text x="94.5" y="89.8">RSVD42</text>
<text x="94.5" y="84.4">RSVD40</text>
<text x="69.7" y="92.5">VAXG_VAL_SENSE</text>
<text x="69.7" y="93.8">VSSAXG_VAL_SENSE</text>
<text x="94.5" y="91.2">RSVD43</text>
<text x="94.5" y="92.5">RSVD44</text>
<text x="69.7" y="97.9">VCC_DIE_SENSE</text>
<text x="69.7" y="101.9">RSVD6</text>
<text x="94.5" y="96.5">RSVD45</text>
<text x="69.7" y="107.3">RSVD8</text>
<text x="69.7" y="103.3">RSVD7</text>
<text x="91.4" y="106">DC_TEST_C4</text>
<text x="91.4" y="107.3">DC_TEST_D3</text>
<text x="91.4" y="104.6">DC_TEST_A4</text>
<text x="69.7" y="108.6">RSVD9</text>
<text x="69.7" y="110">RSVD10</text>
<text x="69.7" y="111.3">RSVD11</text>
<text x="69.7" y="112.7">RSVD12</text>
<text x="90.7" y="112.7">DC_TEST_C59</text>
<text x="90.8" y="110">DC_TEST_A58</text>
<text x="90.8" y="111.3">DC_TEST_A59</text>
<text x="91.4" y="108.6">DC_TEST_D1</text>
<text x="69.7" y="114">RSVD13</text>
<text x="69.7" y="115.4">RSVD14</text>
<text x="69.7" y="116.7">RSVD15</text>
<text x="69.7" y="118.1">RSVD16</text>
<text x="69.7" y="119.4">RSVD17</text>
<text x="89.9" y="118.1">DC_TEST_BD61</text>
<text x="90" y="119.4">DC_TEST_BE61</text>
<text x="90.7" y="115.4">DC_TEST_C61</text>
<text x="90.7" y="116.7">DC_TEST_D61</text>
<text x="90.8" y="114">DC_TEST_A61</text>
<text x="69.7" y="120.7">RSVD18</text>
<text x="69.7" y="122.1">RSVD19</text>
<text x="69.7" y="123.4">RSVD20</text>
<text x="69.7" y="124.8">RSVD21</text>
<text x="89.8" y="124.8">DC_TEST_BG58</text>
<text x="89.8" y="123.4">DC_TEST_BG59</text>
<text x="89.8" y="122.1">DC_TEST_BG61</text>
<text x="90" y="120.7">DC_TEST_BE59</text>
<text x="69.7" y="126.2">RSVD22</text>
<text x="69.7" y="127.5">RSVD23</text>
<text x="69.7" y="128.8">RSVD24</text>
<text x="69.7" y="130.2">RSVD25</text>
<text x="69.7" y="131.5">RSVD26</text>
<text x="90.5" y="130.2">DC_TEST_BG1</text>
<text x="90.5" y="127.5">DC_TEST_BG3</text>
<text x="90.5" y="126.2">DC_TEST_BG4</text>
<text x="90.6" y="131.5">DC_TEST_BE1</text>
<text x="90.6" y="128.8">DC_TEST_BE3</text>
<text x="69.7" y="132.9">RSVD27</text>
<text x="90.6" y="132.9">DC_TEST_BD1</text>
</g>
<g font-size="1.1">
<text x="112.9" y="169">THIS SHEET OF ENGINEERING DRAWING IS THE PROPRIETARY PROPERTY OF COMPAL ELECTRONICS, INC. AND CONTAINS CONFIDENTIAL</text>
<text x="112.9" y="170.3">AND TRADE SECRET INFORMATION. THIS SHEET MAY NOT BE TRANSFERED FROM THE CUSTODY OF THE COMPETENT DIVISION OF R&amp;D</text>
<text x="112.9" y="171.5">DEPARTMENT EXCEPT AS AUTHORIZED BY COMPAL ELECTRONICS, INC. NEITHER THIS SHEET NOR THE INFORMATION IT CONTAINS</text>
<text x="112.9" y="172.7">MAY BE USED BY OR DISCLOSED TO ANY THIRD PARTY WITHOUT PRIOR WRITTEN CONSENT OF COMPAL ELECTRONICS, INC.</text>
</g>
<g font-size=".9">
<text x="25.7" y="1.4">5</text>
<text x="73.6" y="1.4">4</text>
<text x="121.5" y="1.4">3</text>
<text x="169.4" y="1.4">2</text>
<text x="217.3" y="1.4">1</text>
<text x=".7" y="24.1">D</text>
<text x="241.6" y="24.1">D</text>
<text x=".7" y="67.1">C</text>
<text x="241.6" y="67.1">C</text>
<text x=".7" y="110.2">B</text>
<text x="241.6" y="110.2">B</text>
<text x=".7" y="153.2">A</text>
<text x="241.6" y="153.2">A</text>
<text x="25.7" y="175">5</text>
<text x="73.6" y="175">4</text>
<text x="121.5" y="175">3</text>
<text x="169.4" y="175">2</text>
<text x="217.3" y="175">1</text>
</g>
</svg>
